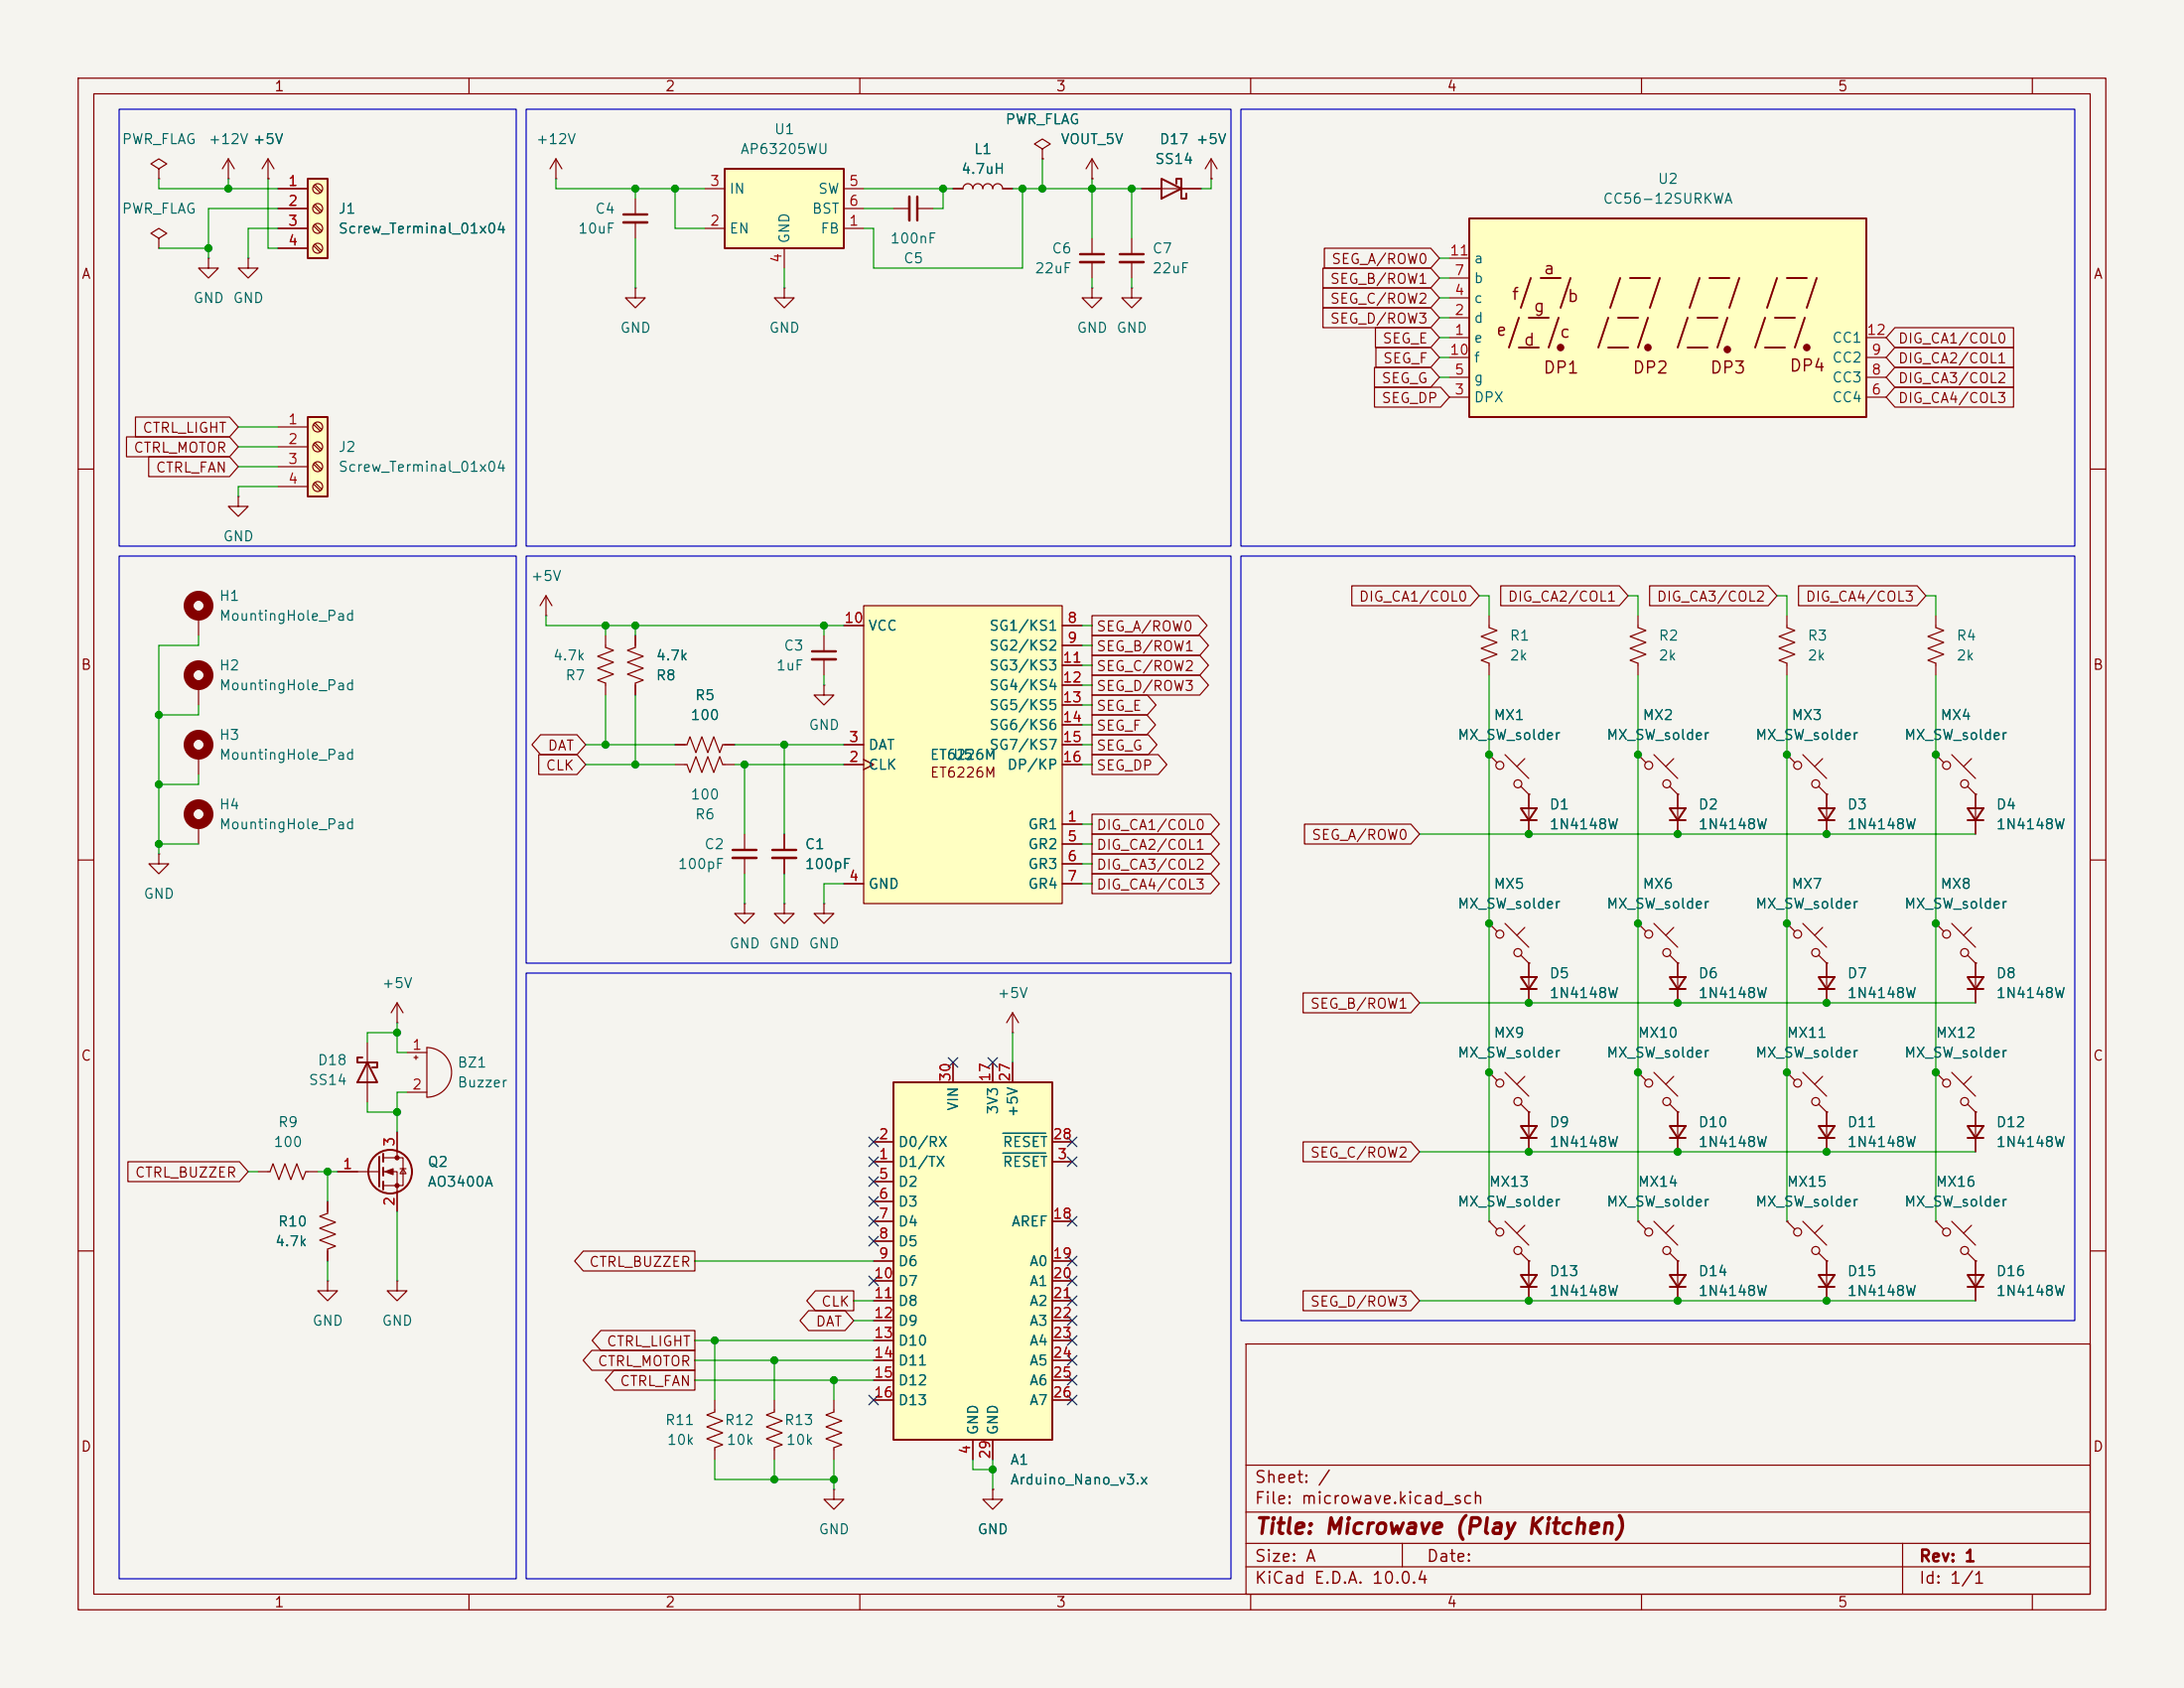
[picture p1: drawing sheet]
<svg xmlns="http://www.w3.org/2000/svg" width="279mm" height="216mm" viewBox="0 0 279 216" stroke-linecap="round" stroke-linejoin="round" font-family="sans-serif">
<path d="M0 0h279.4v215.9h-279.4z" fill="#f5f4ef" stroke="#f5f4ef" stroke-width=".13"/>
<g fill="none" stroke="#840000" stroke-width=".15">
<path d="M10 10h259.4v195.9h-259.4zM12 12h255.4v191.9h-255.4zM60 10v2M110 10v2M133.3 19.1l1.1-.7-1.1-.6-1 .6 1 .7v1.2M160 10v2M210 10v2M260 10v2M133.3 20.3h.1M139.7 22.9h.1M139.7 20.3l-.8 1.3M139.7 20.3l.8 1.3"/>
<path d="M139.7 20.3v2.6M10 60h2M267.4 60h2M10 110h2M267.4 110h2M233.7 123.2v5.1M252.7 123.2v5.1M233.7 142.2v5.1M10 160h2M159.4 171.9h108v32h-108zM267.4 160h2M159.4 197.4h108"/>
<path d="M159.4 193.4h108M159.4 187.4h108M179.4 197.4v3M243.4 197.4v6.5M60 203.9v2M110 203.9v2M159.4 200.4h108M160 203.9v2M210 203.9v2M260 203.9v2"/>
</g>
<path d="M232.7 125h2l-1 1.5zM232.7 126.5h2M251.7 125h2l-1 1.5zM251.7 126.5h2M232.7 144h2l-1 1.5zM232.7 145.5h2" fill="none" stroke="#840000" stroke-width=".25"/>
<path d="M114.3 138.4h20.3v45.8h-20.3z" fill="#ffffc2"/>
<path d="M46.4 135.3h-.7v.6h2.6v.6h-.7M47 135.9l1.3 2.5h-2.6zM114.3 138.4h20.3v45.8h-20.3z" fill="none" stroke="#840000" stroke-width=".25"/>
<g fill="none" stroke="#840000" stroke-width=".15">
<path d="M25.4 78.7v2.6M25.4 87.6v2.6M25.4 96.5v2.6M20.3 109.2v1.3h1.3l-1.3 1.3-1.3-1.3h1.3M20.3 109.2h.1M25.4 105.4v2.6M47 133.4v7.6M50.8 130.8h.1M50.8 128.3l-.8 1.2M50.8 128.3l.8 1.2M50.8 128.3v2.5M121.9 135.9v2.5"/>
<path d="M127 135.9v2.5M129.5 135.9v2.5M33 149.9h1.5l.4-1.1 .8 2.1 .7-2.1 .8 2.1 .8-2.1 .7 2.1 .4-1h1.5M111.8 148.6h2.5M111.8 146.1h2.5M111.8 151.1h2.5M111.8 153.7h2.5M111.8 156.2h2.5M111.8 158.8h2.5M134.6 148.6h2.6M134.6 146.1h2.6M134.6 156.2h2.6"/>
<path d="M50.8 163.8v1.3h1.3l-1.3 1.3-1.3-1.3h1.3M50.8 163.8h.1M111.8 161.3h2.5M111.8 163.8h2.5M111.8 166.4h2.5M111.8 168.9h2.5M111.8 171.5h2.5M111.8 174h2.5M111.8 176.5h2.5M111.8 179.1h2.5M134.6 161.3h2.6M134.6 163.8h2.6"/>
<path d="M134.6 166.4h2.6M134.6 168.9h2.6M134.6 171.5h2.6M134.6 174h2.6M134.6 176.5h2.6M134.6 179.1h2.6M124.5 184.2v2.5M127 184.2v2.5"/>
</g>
<path d="M128.3 147.5h5.5M128.3 144.9h5.5" fill="none" stroke="#006464" stroke-width=".15"/>
<g fill="none" stroke="#840000" stroke-width="1.3">
<circle cx="25.4" cy="77.5" r="1.27"/>
<circle cx="25.4" cy="86.4" r="1.27"/>
<circle cx="25.4" cy="95.2" r="1.27"/>
<circle cx="25.4" cy="104.1" r="1.27"/>
</g>
<path d="M188 27.9h50.8v25.4h-50.8z" fill="#ffffc2"/>
<g fill="none" stroke="#840000" stroke-width=".25">
<path d="M188 27.9h50.8v25.4h-50.8zM195.8 35.6l-1.2 3.8M197.1 35.6h2.5M200.9 35.6l-1.3 3.8M207.3 35.6l-1.3 3.8M208.5 35.6h2.6M212.3 35.6l-1.2 3.8M217.4 35.6l-1.2 3.8M218.7 35.6h2.5M222.5 35.6l-1.3 3.8M227.3 35.6l-1.2 3.8M228.6 35.6h2.5"/>
<path d="M232.4 35.6l-1.3 3.8M194.3 40.6l-1.3 3.9M194.3 44.5h2.5M195.6 40.6h2.5M199.4 40.6l-1.3 3.9M205.7 44.5h2.6M205.7 40.6l-1.2 3.9M207 40.6h2.5M210.8 40.6l-1.3 3.9M215.9 44.5h2.5M215.9 40.6l-1.3 3.9M217.2 40.6h2.5"/>
<path d="M221 40.6l-1.3 3.9M225.8 44.5h2.5M225.8 40.6l-1.3 3.9M227.1 40.6h2.5M230.9 40.6l-1.3 3.9M194.6 125h2l-1 1.5zM194.6 126.5h2M48.5 148v3.8M49 147.6v1M49 149.4v1M49 151.1v1M194.6 144h2l-1 1.5z"/>
<path d="M194.6 145.5h2M213.6 163.1h2l-1 1.5zM213.6 164.6h2"/>
<circle cx="49.9" cy="149.9" r="2.79"/>
</g>
<g fill="#840000" stroke="#840000" stroke-width=".25">
<circle cx="199.6" cy="44.5" r=".36"/>
<circle cx="210.8" cy="44.5" r=".36"/>
<circle cx="221" cy="44.7" r=".36"/>
<circle cx="231.1" cy="44.5" r=".36"/>
</g>
<g fill="none" stroke="#840000" stroke-width=".15">
<path d="M185.4 38.1h2.6M185.4 35.6h2.6M185.4 33h2.6M185.4 43.2h2.6M185.4 40.6h2.6M185.4 50.8h2.6M185.4 48.3h2.6M185.4 45.7h2.6M238.8 43.2h2.5M238.8 50.8h2.5M238.8 48.3h2.5M238.8 45.7h2.5"/>
<path d="M69.8 78.7h.1M69.8 76.2l-.7 1.3M69.8 76.2l.8 1.3M69.8 76.2v2.5M77.5 81.3v1.5l1 .4-2 .7 2 .8-2 .8 2 .7-2 .8 1 .4v1.5M81.3 81.3v1.5l-1 .4 2 .7-2 .8 2 .8-2 .7 2 .8-1 .4v1.5M52.1 134.6h2.5M52.1 139.7h2.5M53 135.3h.5M53.2 135v.5M54.6 134a3.2 3.2 0 0 1 3.2 3.2 3.2 3.2 0 0 1-3.2 3.1zM190.5 137.2l1 1"/>
<path d="M190.5 137.2h.1M192.5 137.2l3.1 3M195.1 137.7l-1 1M195.6 123.2v5.1M209.5 137.2l1.1 1M209.5 137.2h.1M211.6 137.2l3 3M214.1 137.7l-1 1M41.9 153.7v1.5l-1 .4 2 .7-2 .8 2 .8-2 .7 2 .8-1 .4v1.5M43.2 149.9h5.3M49 148.1h2.6v3.5h-2.6M49 149.9h1.8v5"/>
<path d="M50.8 144.8v3.3M51.2 149.5h.7M51.6 149.5l.3 .6h-.7zM194.6 141.2l1 1M195.6 142.2h.1M195.6 142.2v5.1M213.6 141.2l1 1M214.6 142.2h.1M41.9 163.8v1.3h1.3l-1.3 1.3-1.3-1.3h1.3M41.9 163.8h.1M214.6 161.3v5.1"/>
<circle cx="191.9" cy="138.5" r=".51"/>
<circle cx="210.9" cy="138.5" r=".51"/>
<circle cx="194.2" cy="140.9" r=".51"/>
<circle cx="213.2" cy="140.9" r=".51"/>
</g>
<g fill="#840000" stroke="#840000" stroke-width=".15">
<path d="M49.3 149.9l1-.4v.7z"/>
<circle cx="50.8" cy="148.1" r=".25"/>
<circle cx="50.8" cy="151.6" r=".25"/>
</g>
<path d="M110.5 77.5h25.4v38.1h-25.4z" fill="#ffffc2"/>
<g fill="none" stroke="#840000" stroke-width=".15">
<path d="M110.5 77.5h25.4v38.1h-25.4zM190.5 78.7v1.6l1 .3-2 .8 2 .8-2 .7 2 .8-2 .8 1 .3v1.6M209.5 78.7v1.6l1.1 .3-2.1 .8 2.1 .8-2.1 .7 2.1 .8-2.1 .8 1 .3v1.6M228.6 78.7v1.6l1 .3-2 .8 2 .8-2 .7 2 .8-2 .8 1 .3v1.6M247.6 78.7v1.6l1.1 .3-2.1 .8 2.1 .8-2.1 .7 2.1 .8-2.1 .8 1 .3v1.6M86.4 95.3h1.5l.4-1.1 .7 2.1 .8-2.1 .8 2.1 .7-2.1 .8 2.1 .4-1h1.5M105.4 87.6v1.3h1.3l-1.3 1.3-1.3-1.3h1.3M105.4 87.6h.1M107.9 97.8h2.6M107.9 95.3h2.6M107.9 80h2.6M110.5 97.2l1.3 .6-1.3 .6"/>
<path d="M135.9 97.8h2.5M135.9 95.3h2.5M135.9 80h2.5M135.9 82.6h2.5M135.9 85.1h2.5M135.9 87.6h2.5M135.9 90.2h2.5M135.9 92.7h2.5M228.6 96.5l1 1M228.6 96.5h.1M230.6 96.5l3.1 3.1M233.2 97l-1 1"/>
<path d="M247.6 96.5l1.1 1M247.6 96.5h.1M249.7 96.5l3 3.1M252.2 97l-1 1M107.9 113h2.6M135.9 105.4h2.5M135.9 113h2.5M135.9 108h2.5M135.9 110.5h2.5M228.6 118.1l1 1M228.6 118.1h.1M230.6 118.1l3.1 3.1"/>
<path d="M232.7 100.6l1 1M233.2 118.6l-1 1M233.7 101.6h.1M233.7 101.6v5.1M247.6 118.1l1.1 1M247.6 118.1h.1M249.7 118.1l3 3.1M251.7 100.6l1 1M252.2 118.6l-1 1M252.7 101.6h.1M252.7 101.6v5.1M228.6 137.2l1 1"/>
<path d="M228.6 137.2h.1M230.6 137.2l3.1 3M232.7 122.2l1 1M233.2 137.7l-1 1M233.7 123.2h.1M247.6 137.2l1.1 1M247.6 137.2h.1M249.7 137.2l3 3M251.7 122.2l1 1M252.2 137.7l-1 1M252.7 123.2h.1M190.5 156.2l1 1"/>
<path d="M190.5 156.2h.1M192.5 156.2l3.1 3.1M195.1 156.7l-1 1M209.5 156.2l1.1 1M209.5 156.2h.1M211.6 156.2l3 3.1M214.1 156.7l-1 1M214.6 142.2v5.1M228.6 156.2l1 1M228.6 156.2h.1M230.6 156.2l3.1 3.1M232.7 141.2l1 1"/>
<path d="M233.2 156.7l-1 1M233.7 142.2h.1M247.6 156.2l1.1 1M247.6 156.2h.1M249.7 156.2l3 3.1M251.7 141.2l1 1M252.2 156.7l-1 1M252.7 142.2h.1M252.7 142.2v5.1M194.6 160.3l1 1M195.6 161.3h.1M195.6 161.3v5.1"/>
<path d="M213.6 160.3l1 1M214.6 161.3h.1M232.7 160.3l1 1M233.7 161.3h.1M233.7 161.3v5.1M251.7 160.3l1 1M252.7 161.3h.1M252.7 161.3v5.1"/>
<circle cx="230" cy="97.9" r=".51"/>
<circle cx="249" cy="97.9" r=".51"/>
<circle cx="230" cy="119.5" r=".51"/>
<circle cx="232.3" cy="100.3" r=".51"/>
<circle cx="249" cy="119.5" r=".51"/>
<circle cx="251.3" cy="100.3" r=".51"/>
<circle cx="230" cy="138.5" r=".51"/>
<circle cx="232.3" cy="121.8" r=".51"/>
<circle cx="249" cy="138.5" r=".51"/>
<circle cx="251.3" cy="121.8" r=".51"/>
<circle cx="191.9" cy="157.6" r=".51"/>
<circle cx="194.2" cy="159.9" r=".51"/>
<circle cx="210.9" cy="157.6" r=".51"/>
<circle cx="213.2" cy="159.9" r=".51"/>
<circle cx="230" cy="157.6" r=".51"/>
<circle cx="232.3" cy="140.9" r=".51"/>
<circle cx="232.3" cy="159.9" r=".51"/>
<circle cx="249" cy="157.6" r=".51"/>
<circle cx="251.3" cy="159.9" r=".51"/>
<circle cx="251.3" cy="140.9" r=".51"/>
</g>
<g fill="none" stroke="#840000" stroke-width=".25">
<path d="M232.7 103.4h2l-1 1.5zM232.7 104.9h2M251.7 103.4h2l-1 1.5zM251.7 104.9h2M213.6 144h2l-1 1.5zM213.6 145.5h2M251.7 144h2l-1 1.5zM251.7 145.5h2M194.6 163.1h2l-1 1.5zM194.6 164.6h2M232.7 163.1h2l-1 1.5zM232.7 164.6h2"/>
<path d="M251.7 163.1h2l-1 1.5zM251.7 164.6h2"/>
</g>
<path d="M92.7 21.6h15.2v10.2h-15.2z" fill="#ffffc2"/>
<path d="M92.7 21.6h15.2v10.2h-15.2zM194.6 103.4h2l-1 1.5zM194.6 104.9h2M213.6 103.4h2l-1 1.5zM213.6 104.9h2M213.6 125h2l-1 1.5zM213.6 126.5h2" fill="none" stroke="#840000" stroke-width=".25"/>
<g fill="none" stroke="#840000" stroke-width=".15">
<path d="M20.3 21.6l1-.6-1-.7-1 .7 1 .6v1.3M20.3 22.9h.1M20.3 30.5l1-.7-1-.6-1 .6 1 .7v1.3M20.3 31.8h.1M26.7 33v1.3h1.2l-1.2 1.3-1.3-1.3h1.3M26.7 33h.1M29.2 22.9h.1M29.2 20.3l-.8 1.3M29.2 20.3l.8 1.3M29.2 20.3v2.6M31.7 33v1.3h1.3l-1.3 1.3-1.2-1.3h1.2M31.7 33h.1"/>
<path d="M34.3 22.9h.1M34.3 20.3l-.8 1.3M34.3 20.3l.8 1.3M34.3 20.3v2.6M81.3 36.8v1.3h1.2l-1.2 1.3-1.3-1.3h1.3M81.3 36.8h.1M81.3 25.4v2M81.3 28.4v2.1M90.2 29.2h2.5M90.2 24.1h2.5M100.3 36.8v1.3h1.3l-1.3 1.3-1.2-1.3h1.2M100.3 36.8h.1"/>
<path d="M100.3 31.8v2.5M107.9 29.2h2.6M107.9 24.1h2.6M107.9 26.7h2.6M114.3 26.7h2M117.3 26.7h2.1M139.7 30.5v2M139.7 33.5v2.1M144.8 30.5v2M144.8 33.5v2.1M154.9 22.9h.1M154.9 20.3l-.7 1.3"/>
<path d="M154.9 20.3l.8 1.3M154.9 20.3v2.6M30.5 63.5v1.3h1.2l-1.2 1.2-1.3-1.2h1.3M30.5 63.5h.1M86.4 97.8h1.5l.4 1 .7-2 .8 2 .8-2 .7 2 .8-2 .4 1h1.5M105.4 81.3v2M105.4 84.3v2.1M190.5 96.5l1 1M190.5 96.5h.1M192.5 96.5l3.1 3.1M195.1 97l-1 1M209.5 96.5l1.1 1"/>
<path d="M209.5 96.5h.1M211.6 96.5l3 3.1M214.1 97l-1 1M95.2 115.6v1.2h1.3l-1.3 1.3-1.2-1.3h1.2M95.2 115.6h.1M95.2 106.7v2M95.2 109.7v2.1M100.3 115.6v1.2h1.3l-1.3 1.3-1.2-1.3h1.2M100.3 115.6h.1M100.3 106.7v2M100.3 109.7v2.1M105.4 115.6v1.2h1.3l-1.3 1.3-1.3-1.3h1.3"/>
<path d="M105.4 115.6h.1M190.5 118.1l1 1M190.5 118.1h.1M192.5 118.1l3.1 3.1M194.6 100.6l1 1M195.1 118.6l-1 1M195.6 101.6h.1M195.6 101.6v5.1M209.5 118.1l1.1 1M209.5 118.1h.1M211.6 118.1l3 3.1M213.6 100.6l1 1"/>
<path d="M214.1 118.6l-1 1M214.6 101.6h.1M214.6 101.6v5.1M129.5 132.1h.1M129.5 129.5l-.7 1.3M129.5 129.5l.8 1.3M129.5 129.5v2.6M194.6 122.2l1 1M195.6 123.2h.1M213.6 122.2l1 1M214.6 123.2h.1M214.6 123.2v5.1"/>
<path d="M106.7 190.5v1.3h1.2l-1.2 1.2-1.3-1.2h1.3M106.7 190.5h.1M127 190.5v1.3h1.3l-1.3 1.2-1.3-1.2h1.3M127 190.5h.1"/>
<circle cx="191.9" cy="97.9" r=".51"/>
<circle cx="210.9" cy="97.9" r=".51"/>
<circle cx="191.9" cy="119.5" r=".51"/>
<circle cx="194.2" cy="100.3" r=".51"/>
<circle cx="210.9" cy="119.5" r=".51"/>
<circle cx="213.2" cy="100.3" r=".51"/>
<circle cx="194.2" cy="121.8" r=".51"/>
<circle cx="213.2" cy="121.8" r=".51"/>
</g>
<path d="M79.8 27.4h3M117.3 25.1v3.1M138.2 32.5h3M143.3 32.5h3M103.9 83.3h3M93.7 108.7h3.1M98.8 108.7h3.1" fill="none" stroke="#840000" stroke-width=".3"/>
<path d="M79.8 28.4h3M116.3 25.1v3.1M138.2 33.5h3M143.3 33.5h3M103.9 84.3h3M93.7 109.7h3.1M98.8 109.7h3.1" fill="none" stroke="#840000" stroke-width=".33"/>
<path d="M39.4 53.3h2.5v10.2h-2.5z" fill="#ffffc2"/>
<path d="M39.4 53.3h2.5v10.2h-2.5z" fill="none" stroke="#840000" stroke-width=".25"/>
<g fill="none" stroke="#840000" stroke-width=".15">
<path d="M35.6 54.6h3.8M35.6 57.2h3.8M35.6 59.7h3.8M40.1 54.3l.9 .8M40.1 56.8l.9 .9M40.1 59.4l.9 .8M40.3 54.1l.8 .8M40.3 56.6l.8 .9M40.3 59.2l.8 .8M35.6 62.2h3.8M40.1 61.9l.9 .8M40.3 61.7l.8 .9"/>
<circle cx="40.6" cy="57.1" r=".63"/>
<circle cx="40.6" cy="59.7" r=".63"/>
<circle cx="40.6" cy="54.6" r=".63"/>
<circle cx="40.6" cy="62.2" r=".63"/>
</g>
<path d="M39.4 22.9h2.5v10.1h-2.5z" fill="#ffffc2"/>
<path d="M39.4 22.9h2.5v10.1h-2.5zM148.6 22.9l2.5 1.2-2.5 1.3zM150.5 23.5v-.6h.6v2.5h.7v-.6" fill="none" stroke="#840000" stroke-width=".25"/>
<g fill="none" stroke="#840000" stroke-width=".15">
<path d="M34.3 22.9h.1M35.6 24.1h3.8M35.6 26.7h3.8M35.6 29.2h3.8M35.6 31.8h3.8M40.1 23.8l.9 .8M40.1 26.3l.9 .9M40.1 28.9l.9 .8M40.1 31.4l.9 .9M40.3 23.6l.8 .9M40.3 26.2l.8 .8M40.3 28.7l.8 .8"/>
<path d="M40.3 31.2l.8 .9M71.1 22.9h.1M71.1 20.3l-.7 1.3M71.1 20.3l.8 1.3M71.1 20.3v2.6M121.9 24.1h1.3a.64 .64 0 0 1 .6-.6 .64 .64 0 0 1 .7 .6 .64 .64 0 0 1 .6-.6 .64 .64 0 0 1 .6 .6 .64 .64 0 0 1 .7-.6 .64 .64 0 0 1 .6 .6 .64 .64 0 0 1 .6-.6 .64 .64 0 0 1 .7 .6h1.2M133.3 20.3h.1M139.7 36.8v1.3h1.3l-1.3 1.3-1.3-1.3h1.3M139.7 36.8h.1M139.7 22.9h.1M144.8 36.8v1.3h1.2l-1.2 1.3-1.3-1.3h1.3M144.8 36.8h.1"/>
<path d="M146 24.1h7.7M154.9 22.9h.1M169.2 34.3h13.8l1.1 1.3-1.1 1.2h-13.8zM169.2 36.8h13.8l1.1 1.3-1.1 1.3h-13.8zM169.2 39.4h13.8l1.1 1.2-1.1 1.3h-13.8zM169.4 31.7h13.6l1.1 1.3-1.1 1.3h-13.6zM16.2 55.9h13.2l1.1 1.3-1.1 1.2h-13.2zM17.3 53.3h12.1l1.1 1.3-1.1 1.3h-12.1zM19 58.4h10.4l1.1 1.3-1.1 1.3h-10.4zM175.8 47h7.2l1.1 1.3-1.1 1.2h-7.2zM175.8 49.5h8.5l1.1 1.3-1.1 1.3h-8.5zM176 41.9h7l1.1 1.3-1.1 1.3h-7z"/>
<path d="M176 44.4h7l1.1 1.3-1.1 1.3h-7zM242.4 41.9h15.2v2.6h-15.2l-1.1-1.3zM242.4 49.5h15.2v2.6h-15.2l-1.1-1.3zM242.4 47h15.2v2.5h-15.2l-1.1-1.2zM242.4 44.4h15.2v2.6h-15.2l-1.1-1.3zM139.7 78.7h13.6l1.1 1.3-1.1 1.3h-13.6zM172.9 74.9h15.2l1.1 1.3-1.1 1.3h-15.2zM192 74.9h15.2l1.1 1.3-1.1 1.3h-15.2zM211 74.9h15.2l1.1 1.3-1.1 1.3h-15.2zM230.1 74.9h15.2l1.1 1.3-1.1 1.3h-15.2zM68.9 96.5h4.9l1.1 1.3-1.1 1.3h-4.9zM69.2 94h4.6l1.1 1.3-1.1 1.2h-4.6l-1.2-1.2z"/>
<path d="M81.3 81.3v1.3M81.3 87.6v1.3M86.4 95.3h1.2M92.7 95.3h1.3M107.9 95.3h2.6M107.9 97.8h2.6M107.9 80h2.6M110.5 97.2l1.3 .6-1.3 .6M135.9 95.3h2.5M135.9 97.8h2.5M135.9 80h2.5M135.9 82.6h2.5"/>
<path d="M135.9 85.1h2.5M135.9 87.6h2.5M135.9 90.2h2.5M135.9 92.7h2.5M139.7 91.4h7l1.1 1.3-1.1 1.3h-7zM139.7 96.5h8.5l1.1 1.3-1.1 1.3h-8.5zM139.7 86.4h13.8l1.1 1.2-1.1 1.3h-13.8zM139.7 81.3h13.8l1.1 1.3-1.1 1.2h-13.8zM139.7 83.8h13.8l1.1 1.3-1.1 1.3h-13.8zM139.7 88.9h7.1l1.1 1.3-1.1 1.2h-7.1zM139.7 94h7.2l1.1 1.3-1.1 1.2h-7.2zM190.5 96.5h.1"/>
<path d="M209.5 96.5h.1M228.6 96.5h.1M247.6 96.5h.1M100.3 106.7v2M100.3 109.7v2.1M107.9 113h2.6M135.9 105.4h2.5M135.9 113h2.5M135.9 108h2.5M135.9 110.5h2.5M139.7 104.1h15.2l1.1 1.3-1.1 1.3h-15.2zM139.7 106.7h15.2l1.1 1.3-1.1 1.2h-15.2z"/>
<path d="M139.7 109.2h15.2l1.1 1.3-1.1 1.3h-15.2zM139.7 111.8h15.2l1.1 1.2-1.1 1.3h-15.2zM166.9 105.4h13.6l1.1 1.3-1.1 1.3h-13.6zM190.5 118.1h.1M195.6 101.6h.1M195.6 101.6v1.8M195.6 104.9v1.8M209.5 118.1h.1M214.6 101.6h.1M214.6 101.6v1.8M214.6 104.9v1.8M228.6 118.1h.1"/>
<path d="M233.7 101.6h.1M233.7 101.6v1.8M233.7 104.9v1.8M247.6 118.1h.1M252.7 101.6h.1M252.7 101.6v1.8M252.7 104.9v1.8M121.9 135.9v2.5M127 135.9v2.5M129.5 135.9v2.5M166.7 127h13.8l1.1 1.3-1.1 1.2h-13.8zM190.5 137.2h.1"/>
<path d="M195.6 123.2h.1M195.6 123.2v1.8M195.6 126.5v1.8M209.5 137.2h.1M214.6 123.2h.1M214.6 123.2v1.8M214.6 126.5v1.8M228.6 137.2h.1M233.7 123.2h.1M233.7 123.2v1.8M233.7 126.5v1.8M247.6 137.2h.1"/>
<path d="M252.7 123.2h.1M252.7 123.2v1.8M252.7 126.5v1.8M16.4 148.6h14.2l1.1 1.3-1.1 1.2h-14.2zM41.9 153.7v1.2M43.2 149.9h2.5M50.8 144.8v2.5M50.8 152.4v2.5M111.8 148.6h2.5M111.8 146.1h2.5M111.8 151.1h2.5M111.8 153.7h2.5"/>
<path d="M111.8 156.2h2.5M111.8 158.8h2.5M134.6 148.6h2.6M134.6 146.1h2.6M134.6 156.2h2.6M166.7 146h13.8l1.1 1.3-1.1 1.3h-13.8zM190.5 156.2h.1M195.6 142.2h.1M195.6 142.2v1.8M195.6 145.5v1.8M209.5 156.2h.1M214.6 142.2h.1"/>
<path d="M214.6 142.2v1.8M214.6 145.5v1.8M228.6 156.2h.1M233.7 142.2h.1M233.7 142.2v1.8M233.7 145.5v1.8M247.6 156.2h.1M252.7 142.2h.1M252.7 142.2v1.8M252.7 145.5v1.8M41.9 160v1.3M74.6 160h14.3v2.6h-14.3l-1.1-1.3z"/>
<path d="M75.7 172.7h13.2v2.6h-13.2l-1.1-1.3zM76.9 170.2h12v2.5h-12l-1.1-1.2zM78.6 175.3h10.3v2.5h-10.3l-1.2-1.3zM91.4 179.1v1.5l-1 .4 2.1 .7-2.1 .8 2.1 .8-2.1 .7 2.1 .8-1.1 .4v1.5M99.1 179.1v1.5l-1.1 .4 2.1 .7-2.1 .8 2.1 .8-2.1 .7 2.1 .8-1 .4v1.5M103.4 167.6h4.7l1.1 1.3-1.1 1.3h-4.7l-1.1-1.3zM104.3 165.1h4.9v2.5h-4.9l-1.1-1.2zM106.7 179.1v1.5l-1 .4 2 .7-2 .8 2 .8-2 .7 2 .8-1 .4v1.5M111.8 161.3h2.5M111.8 163.8h2.5M111.8 166.4h2.5M111.8 168.9h2.5"/>
<path d="M111.8 171.5h2.5M111.8 174h2.5M111.8 176.5h2.5M111.8 179.1h2.5M134.6 161.3h2.6M134.6 163.8h2.6M134.6 166.4h2.6M134.6 168.9h2.6M134.6 171.5h2.6M134.6 174h2.6M134.6 176.5h2.6M134.6 179.1h2.6"/>
<path d="M166.7 165.1h13.8l1.1 1.3-1.1 1.2h-13.8zM195.6 161.3h.1M195.6 161.3v1.8M195.6 164.6v1.8M214.6 161.3h.1M214.6 161.3v1.8M214.6 164.6v1.8M233.7 161.3h.1M233.7 161.3v1.8M233.7 164.6v1.8M252.7 161.3h.1M252.7 161.3v1.8"/>
<path d="M252.7 164.6v1.8M124.5 184.2v2.5M127 190.5h.1M127 184.2v2.5"/>
<circle cx="40.6" cy="24.1" r=".63"/>
<circle cx="40.6" cy="31.7" r=".63"/>
<circle cx="40.6" cy="26.7" r=".63"/>
<circle cx="40.6" cy="29.2" r=".63"/>
</g>
<g fill="none" stroke="#009600" stroke-width=".15">
<path d="M20.3 22.9v1.2h15.3M20.3 31.8h6.4M29.2 22.9v1.2M34.3 22.9v8.9h1.3M35.6 29.2h-3.9v3.8M35.6 26.7h-8.9v6.3M71.1 22.9v1.2h19.1M81.3 24.1v1.3M81.3 30.5v6.3M86.4 24.1v5.1h3.8M100.3 34.3v2.5M110.5 24.1h11.4"/>
<path d="M110.5 26.7h3.8M120.6 24.1v2.6h-1.2M129.5 24.1h16.5M130.8 24.1v10.2h-19v-5.1h-1.3M133.3 20.3v3.8M139.7 22.9v7.6M139.7 35.6v1.2M144.8 24.1v6.4M144.8 35.6v1.2M154.9 22.9v1.2h-1.2M184.1 33h1.3M184.1 38.1h1.3"/>
<path d="M184.1 35.6h1.3M30.5 59.7h5.1M30.5 57.2h5.1M30.5 54.6h5.1M184.1 43.2h1.3M184.1 40.6h1.3M184.1 48.3h1.3M184.1 45.7h1.3M35.6 62.2h-5.1v1.3M69.8 78.7v1.3h38.1M189.2 76.2h1.3v2.5M208.3 76.2h1.2v2.5"/>
<path d="M227.3 76.2h1.3v2.5M246.4 76.2h1.2v2.5M25.4 81.3v1.3h-5.1v26.6M25.4 90.2v1.2h-5.1M25.4 99.1v1.2h-5.1M74.9 95.3h11.5M74.9 97.8h11.5M77.5 80v1.3M77.5 88.9v6.4M81.3 80v1.3M81.3 88.9v8.9M94 95.3h13.9"/>
<path d="M94 97.8h13.9M95.2 97.8v8.9M100.3 95.3v11.4M105.4 80v1.3M105.4 86.4v1.2M138.4 80h1.3M138.4 95.3h1.3M138.4 82.6h1.3M138.4 97.8h1.3M138.4 85.1h1.3M138.4 87.6h1.3M138.4 90.2h1.3"/>
<path d="M138.4 92.7h1.3M190.5 86.4v69.8M209.5 86.4v69.8M228.6 86.4v69.8M247.6 86.4v69.8M20.3 108h5.1M95.2 111.8v3.8M100.3 111.8v3.8M107.9 113h-2.5v2.6M138.4 108h1.3M138.4 110.5h1.3M138.4 113h1.3"/>
<path d="M138.4 105.4h1.3M181.6 106.7h71.1M50.8 132.1h-3.8v1.3M50.8 130.8v3.8h1.3M52.1 139.7h-1.3v5.1M129.5 132.1v3.8M181.6 128.3h71.1M31.7 149.9h1.3M40.6 149.9h2.6M41.9 149.9v3.8M47 141v1.2h3.8M50.8 154.9v8.9"/>
<path d="M181.6 147.3h71.1M41.9 161.3v2.5M88.9 171.5h22.9M88.9 161.3h22.9M88.9 174h22.9M88.9 176.5h22.9M91.4 171.5v7.6M99.1 174v5.1M106.7 176.5v2.6M109.2 166.4h2.6M109.2 168.9h2.6M181.6 166.4h71.1"/>
<path d="M91.4 186.7v2.5h15.3M99.1 186.7v2.5M106.7 186.7v3.8M124.5 186.7v1.3h2.5M127 186.7v3.8"/>
</g>
<g fill="none" stroke="#000084" stroke-width=".15">
<path d="M121.3 135.3l1.2 1.2M122.5 135.3l-1.2 1.2M126.4 135.3l1.2 1.2M127.6 135.3l-1.2 1.2M111.2 148l1.2 1.2M111.2 150.5l1.2 1.2M111.2 145.4l1.2 1.3M111.2 153.1l1.2 1.2M111.2 158.1l1.2 1.3M111.2 155.6l1.2 1.2M112.4 148l-1.2 1.2M112.4 150.5l-1.2 1.2"/>
<path d="M112.4 145.4l-1.2 1.3M112.4 153.1l-1.2 1.2M112.4 158.1l-1.2 1.3M112.4 155.6l-1.2 1.2M136.6 155.6l1.2 1.2M136.6 145.4l1.2 1.3M136.6 148l1.2 1.2M137.8 155.6l-1.2 1.2M137.8 145.4l-1.2 1.3M137.8 148l-1.2 1.2M111.2 163.2l1.2 1.2M111.2 178.5l1.2 1.2"/>
<path d="M112.4 163.2l-1.2 1.2M112.4 178.5l-1.2 1.2M136.6 160.7l1.2 1.2M136.6 165.8l1.2 1.2M136.6 173.4l1.2 1.2M136.6 178.5l1.2 1.2M136.6 175.9l1.2 1.2M136.6 168.3l1.2 1.2M136.6 163.2l1.2 1.2M136.6 170.8l1.2 1.3M137.8 160.7l-1.2 1.2M137.8 165.8l-1.2 1.2"/>
<path d="M137.8 173.4l-1.2 1.2M137.8 178.5l-1.2 1.2M137.8 175.9l-1.2 1.2M137.8 168.3l-1.2 1.2M137.8 163.2l-1.2 1.2M137.8 170.8l-1.2 1.3"/>
</g>
<path d="M15.2 14h50.8v55.9h-50.8zM67.3 14h90.2v55.9h-90.2zM158.7 14h106.7v55.9h-106.7zM15.2 71.1h50.8v130.8h-50.8zM67.3 71.1h90.2v52.1h-90.2zM158.7 71.1h106.7v97.8h-106.7zM67.3 124.5h90.2v77.4h-90.2z" fill="none" stroke="#0000c2" stroke-width=".15"/>
<path d="M128.3 147.5h5.5M128.3 144.9h5.5" fill="none" stroke="#006464" stroke-width=".15"/>
<g fill="#009600" stroke="#009600" stroke-width=".13">
<circle cx="228.6" cy="118.1" r=".46"/>
<circle cx="190.5" cy="96.5" r=".46"/>
<circle cx="228.6" cy="96.5" r=".46"/>
<circle cx="214.6" cy="106.7" r=".46"/>
<circle cx="233.7" cy="128.3" r=".46"/>
<circle cx="233.7" cy="106.7" r=".46"/>
<circle cx="195.6" cy="106.7" r=".46"/>
<circle cx="214.6" cy="128.3" r=".46"/>
<circle cx="209.5" cy="96.5" r=".46"/>
<circle cx="247.6" cy="118.1" r=".46"/>
<circle cx="247.6" cy="96.5" r=".46"/>
<circle cx="233.7" cy="166.4" r=".46"/>
<circle cx="233.7" cy="147.3" r=".46"/>
<circle cx="214.6" cy="166.4" r=".46"/>
<circle cx="195.6" cy="147.3" r=".46"/>
<circle cx="190.5" cy="137.2" r=".46"/>
<circle cx="195.6" cy="128.3" r=".46"/>
<circle cx="195.6" cy="166.4" r=".46"/>
<circle cx="228.6" cy="137.2" r=".46"/>
<circle cx="209.5" cy="137.2" r=".46"/>
<circle cx="214.6" cy="147.3" r=".46"/>
<circle cx="209.5" cy="118.1" r=".46"/>
<circle cx="190.5" cy="118.1" r=".46"/>
<circle cx="139.7" cy="24.1" r=".46"/>
<circle cx="130.8" cy="24.1" r=".46"/>
<circle cx="133.3" cy="24.1" r=".46"/>
<circle cx="86.4" cy="24.1" r=".46"/>
<circle cx="120.6" cy="24.1" r=".46"/>
<circle cx="144.8" cy="24.1" r=".46"/>
<circle cx="247.6" cy="137.2" r=".46"/>
<circle cx="95.2" cy="97.8" r=".46"/>
<circle cx="81.3" cy="97.8" r=".46"/>
<circle cx="50.8" cy="132.1" r=".46"/>
<circle cx="77.5" cy="95.3" r=".46"/>
<circle cx="77.5" cy="80" r=".46"/>
<circle cx="81.3" cy="80" r=".46"/>
<circle cx="106.7" cy="189.2" r=".46"/>
<circle cx="106.7" cy="176.5" r=".46"/>
<circle cx="99.1" cy="189.2" r=".46"/>
<circle cx="99.1" cy="174" r=".46"/>
<circle cx="91.4" cy="171.5" r=".46"/>
<circle cx="50.8" cy="142.2" r=".46"/>
<circle cx="41.9" cy="149.9" r=".46"/>
<circle cx="81.3" cy="24.1" r=".46"/>
<circle cx="29.2" cy="24.1" r=".46"/>
<circle cx="26.7" cy="31.8" r=".46"/>
<circle cx="105.4" cy="80" r=".46"/>
<circle cx="100.3" cy="95.3" r=".46"/>
<circle cx="20.3" cy="91.4" r=".46"/>
<circle cx="20.3" cy="100.3" r=".46"/>
<circle cx="20.3" cy="108" r=".46"/>
<circle cx="127" cy="188" r=".46"/>
</g>
<text font-size="2" fill="#840000" x="160.4" y="196.7">Title: Microwave (Play Kitchen)</text>
<g font-size="1.5" fill="#840000">
<text x="197.4" y="35.5">a</text>
<text x="193.3" y="38.8">f</text>
<text x="196.1" y="40.3">g</text>
<text x="200.4" y="39">b</text>
<text x="191.3" y="43.3">e</text>
<text x="194.8" y="44.6">d</text>
<text x="199.4" y="43.6">c</text>
<text x="228.8" y="47.9">DP4</text>
<text x="197.3" y="48.2">DP1</text>
<text x="208.7" y="48.2">DP2</text>
<text x="218.7" y="48.2">DP3</text>
<text x="160.4" y="190">Sheet: /</text>
<text x="160.4" y="192.7">File: microwave.kicad_sch</text>
<text x="160.4" y="202.9">KiCad E.D.A. 10.0.4</text>
<text x="160.4" y="200.1">Size: A</text>
<text x="182.4" y="200.1">Date:</text>
<text x="245.4" y="200.1">Rev: 1</text>
<text x="245.4" y="202.9">Id: 1/1</text>
</g>
<g font-size="1.3" fill="#840000">
<text x="35" y="12">1</text>
<text x="85" y="12">2</text>
<text x="135" y="12">3</text>
<text x="185" y="12">4</text>
<text x="235" y="12">5</text>
<text x="10.3" y="36">A</text>
<text x="170.2" y="34.1">SEG_A/ROW0</text>
<text x="267.7" y="36">A</text>
<text x="170.1" y="36.6">SEG_B/ROW1</text>
<text x="170.1" y="39.2">SEG_C/ROW2</text>
<text x="170.1" y="41.7">SEG_D/ROW3</text>
<text x="176.8" y="44.2">SEG_E</text>
<text x="176.8" y="46.8">SEG_F</text>
<text x="242.7" y="44.2">DIG_CA1/COL0</text>
<text x="242.7" y="46.8">DIG_CA2/COL1</text>
<text x="176.7" y="49.3">SEG_G</text>
<text x="176.7" y="51.9">SEG_DP</text>
<text x="242.7" y="51.9">DIG_CA4/COL3</text>
<text x="242.7" y="49.3">DIG_CA3/COL2</text>
<text x="17" y="58.2">CTRL_MOTOR</text>
<text x="18.1" y="55.7">CTRL_LIGHT</text>
<text x="19.8" y="60.8">CTRL_FAN</text>
<text x="173.7" y="77.3">DIG_CA1/COL0</text>
<text x="192.8" y="77.3">DIG_CA2/COL1</text>
<text x="211.8" y="77.3">DIG_CA3/COL2</text>
<text x="230.9" y="77.3">DIG_CA4/COL3</text>
<text x="140.2" y="83.6">SEG_B/ROW1</text>
<text x="140.2" y="81.1">SEG_A/ROW0</text>
<text x="10.3" y="86">B</text>
<text x="140.2" y="88.7">SEG_D/ROW3</text>
<text x="140.2" y="86.2">SEG_C/ROW2</text>
<text x="267.7" y="86">B</text>
<text x="140.2" y="93.8">SEG_F</text>
<text x="140.2" y="91.2">SEG_E</text>
<text x="69.7" y="98.9">CLK</text>
<text x="70" y="96.3">DAT</text>
<text x="118.9" y="99.8">ET6226M</text>
<text x="140.2" y="98.9">SEG_DP</text>
<text x="140.2" y="96.3">SEG_G</text>
<text x="140.2" y="106.5">DIG_CA1/COL0</text>
<text x="167.7" y="107.7">SEG_A/ROW0</text>
<text x="140.2" y="109">DIG_CA2/COL1</text>
<text x="140.2" y="111.6">DIG_CA3/COL2</text>
<text x="140.2" y="114.1">DIG_CA4/COL3</text>
<text x="167.5" y="129.3">SEG_B/ROW1</text>
<text x="10.3" y="136">C</text>
<text x="267.7" y="136">C</text>
<text x="167.5" y="148.4">SEG_C/ROW2</text>
<text x="17.2" y="150.9">CTRL_BUZZER</text>
<text x="75.3" y="162.4">CTRL_BUZZER</text>
<text x="105" y="167.4">CLK</text>
<text x="167.5" y="167.4">SEG_D/ROW3</text>
<text x="77.5" y="172.5">CTRL_LIGHT</text>
<text x="104.3" y="170">DAT</text>
<text x="76.4" y="175.1">CTRL_MOTOR</text>
<text x="79.2" y="177.6">CTRL_FAN</text>
<text x="10.3" y="186">D</text>
<text x="267.7" y="186">D</text>
<text x="35" y="205.9">1</text>
<text x="85" y="205.9">2</text>
<text x="135" y="205.9">3</text>
<text x="185" y="205.9">4</text>
<text x="235" y="205.9">5</text>
</g>
<g font-size="1.3" fill="#006464">
<text x="99" y="17.5">U1</text>
<text x="128.5" y="16.2">PWR_FLAG</text>
<text x="15.5" y="18.8">PWR_FLAG</text>
<text x="26.6" y="18.8">+12V +5V</text>
<text x="32.3" y="18.8">+5V</text>
<text x="68.5" y="18.8">+12V</text>
<text x="94.6" y="20">AP63205WU</text>
<text x="122.9" y="22.6">4.7uH</text>
<text x="124.5" y="20">L1</text>
<text x="135.6" y="18.8">VOUT_5V</text>
<text x="147.7" y="21.3">SS14</text>
<text x="148.2" y="18.8">D17 +5V</text>
<text x="212" y="23.8">U2</text>
<text x="15.5" y="27.6">PWR_FLAG</text>
<text x="43.2" y="27.6">J1</text>
<text x="76" y="27.6">C4</text>
<text x="93.2" y="25.1">IN</text>
<text x="103.8" y="27.6">BST</text>
<text x="104.6" y="25.1">SW</text>
<text x="205" y="26.4">CC56-12SURKWA</text>
<text x="43.2" y="30.2">Screw_Terminal_01x04</text>
<text x="73.9" y="30.2">10uF</text>
<text x="93.2" y="30.2">EN</text>
<text x="101.3" y="31.2" transform="rotate(-90 101.3 31.2)">GND</text>
<text x="104.9" y="30.2">FB</text>
<text x="113.8" y="31.5">100nF</text>
<text x="115.5" y="34">C5</text>
<text x="132.3" y="35.3">22uF</text>
<text x="134.5" y="32.7">C6</text>
<text x="147.3" y="32.7">C7</text>
<text x="147.3" y="35.3">22uF</text>
<text x="188.5" y="34">a</text>
<text x="24.6" y="39.1">GND</text>
<text x="29.7" y="39.1">GND</text>
<text x="188.5" y="41.6">d</text>
<text x="188.5" y="39.1">c</text>
<text x="188.5" y="36.5">b</text>
<text x="79.2" y="42.9">GND</text>
<text x="98.3" y="42.9">GND</text>
<text x="137.7" y="42.9">GND</text>
<text x="142.7" y="42.9">GND</text>
<text x="188.5" y="44.2">e</text>
<text x="188.5" y="46.7">f</text>
<text x="234.3" y="46.7">CC2</text>
<text x="234.3" y="44.2">CC1</text>
<text x="188.5" y="51.8">DPX</text>
<text x="188.5" y="49.2">g</text>
<text x="234.3" y="51.8">CC4</text>
<text x="234.3" y="49.2">CC3</text>
<text x="43.2" y="58.1">J2</text>
<text x="43.2" y="60.7">Screw_Terminal_01x04</text>
<text x="28.4" y="69.6">GND</text>
<text x="27.9" y="77.2">H1</text>
<text x="67.8" y="74.6">+5V</text>
<text x="27.9" y="79.7">MountingHole_Pad</text>
<text x="100.2" y="83.5">C3</text>
<text x="111" y="81">VCC</text>
<text x="126.5" y="81">SG1/KS1</text>
<text x="126.5" y="83.5">SG2/KS2</text>
<text x="193" y="82.3">R1</text>
<text x="212.1" y="82.3">R2</text>
<text x="231.1" y="82.3">R3</text>
<text x="250.2" y="82.3">R4</text>
<text x="27.9" y="86.1">H2</text>
<text x="27.9" y="88.6">MountingHole_Pad</text>
<text x="70.7" y="84.8">4.7k</text>
<text x="72.2" y="87.3">R7</text>
<text x="83.8" y="87.3">R8</text>
<text x="83.8" y="84.8">4.7k</text>
<text x="88.8" y="89.9">R5</text>
<text x="99.2" y="86.1">1uF</text>
<text x="126.5" y="86.1">SG3/KS3</text>
<text x="126.5" y="88.6">SG4/KS4</text>
<text x="193" y="84.8">2k</text>
<text x="212.1" y="84.8">2k</text>
<text x="231.1" y="84.8">2k</text>
<text x="250.2" y="84.8">2k</text>
<text x="27.9" y="95">H3</text>
<text x="88.3" y="92.4">100</text>
<text x="103.4" y="93.7">GND</text>
<text x="126.5" y="91.1">SG5/KS5</text>
<text x="126.5" y="93.7">SG6/KS6</text>
<text x="186.4" y="95">MX_SW_solder</text>
<text x="191" y="92.4">MX1</text>
<text x="205.4" y="95">MX_SW_solder</text>
<text x="210.1" y="92.4">MX2</text>
<text x="224.5" y="95">MX_SW_solder</text>
<text x="229.1" y="92.4">MX3</text>
<text x="243.5" y="95">MX_SW_solder</text>
<text x="248.2" y="92.4">MX4</text>
<text x="27.9" y="97.5">MountingHole_Pad</text>
<text x="111" y="98.8">CLK</text>
<text x="111" y="96.2">DAT</text>
<text x="118.9" y="97.5">ET6226M</text>
<text x="121.8" y="97.5">U5</text>
<text x="126.5" y="96.2">SG7/KS7</text>
<text x="128.8" y="98.8">DP/KP</text>
<text x="27.9" y="103.8">H4</text>
<text x="27.9" y="106.4">MountingHole_Pad</text>
<text x="88.3" y="102.6">100</text>
<text x="88.8" y="105.1">R6</text>
<text x="131.4" y="106.4">GR1</text>
<text x="198.1" y="103.8">D1</text>
<text x="198.1" y="106.4">1N4148W</text>
<text x="217.2" y="103.8">D2</text>
<text x="217.2" y="106.4">1N4148W</text>
<text x="236.2" y="103.8">D3</text>
<text x="236.2" y="106.4">1N4148W</text>
<text x="255.3" y="103.8">D4</text>
<text x="255.3" y="106.4">1N4148W</text>
<text x="86.6" y="111.5">100pF</text>
<text x="90" y="108.9">C2</text>
<text x="102.9" y="108.9">C1</text>
<text x="102.9" y="111.5">100pF</text>
<text x="131.4" y="108.9">GR2</text>
<text x="131.4" y="111.5">GR3</text>
<text x="18.3" y="115.3">GND</text>
<text x="111" y="114">GND</text>
<text x="131.4" y="114">GR4</text>
<text x="186.4" y="116.5">MX_SW_solder</text>
<text x="191" y="114">MX5</text>
<text x="205.4" y="116.5">MX_SW_solder</text>
<text x="210.1" y="114">MX6</text>
<text x="224.5" y="116.5">MX_SW_solder</text>
<text x="229.1" y="114">MX7</text>
<text x="243.5" y="116.5">MX_SW_solder</text>
<text x="248.2" y="114">MX8</text>
<text x="93.2" y="121.6">GND</text>
<text x="98.3" y="121.6">GND</text>
<text x="103.4" y="121.6">GND</text>
<text x="198.1" y="125.4">D5</text>
<text x="217.2" y="125.4">D6</text>
<text x="236.2" y="125.4">D7</text>
<text x="255.3" y="125.4">D8</text>
<text x="48.8" y="126.7">+5V</text>
<text x="127.5" y="128">+5V</text>
<text x="198.1" y="128">1N4148W</text>
<text x="217.2" y="128">1N4148W</text>
<text x="236.2" y="128">1N4148W</text>
<text x="255.3" y="128">1N4148W</text>
<text x="40.5" y="136.5">D18</text>
<text x="58.4" y="136.9">BZ1</text>
<text x="186.4" y="135.6">MX_SW_solder</text>
<text x="191" y="133.1">MX9</text>
<text x="205.4" y="135.6">MX_SW_solder</text>
<text x="209.4" y="133.1">MX10</text>
<text x="224.5" y="135.6">MX_SW_solder</text>
<text x="228.5" y="133.1">MX11</text>
<text x="243.5" y="135.6">MX_SW_solder</text>
<text x="247.5" y="133.1">MX12</text>
<text x="39.4" y="139.1">SS14</text>
<text x="58.4" y="139.4">Buzzer</text>
<text x="122.9" y="142.2" transform="rotate(-90 122.9 142.2)">VIN</text>
<text x="128" y="142.6" transform="rotate(-90 128 142.6)">3V3</text>
<text x="130.5" y="143" transform="rotate(-90 130.5 143)">+5V</text>
<text x="34.9" y="147">100</text>
<text x="35.5" y="144.5">R9</text>
<text x="54.6" y="149.6">Q2</text>
<text x="114.8" y="149.6">D1/TX</text>
<text x="114.8" y="147">D0/RX</text>
<text x="128.2" y="149.6">RESET</text>
<text x="128.2" y="147">RESET</text>
<text x="198.1" y="144.5">D9</text>
<text x="198.1" y="147">1N4148W</text>
<text x="217.2" y="144.5">D10</text>
<text x="217.2" y="147">1N4148W</text>
<text x="236.2" y="144.5">D11</text>
<text x="236.2" y="147">1N4148W</text>
<text x="255.3" y="144.5">D12</text>
<text x="255.3" y="147">1N4148W</text>
<text x="54.6" y="152.1">AO3400A</text>
<text x="114.8" y="152.1">D2</text>
<text x="114.8" y="154.6">D3</text>
<text x="186.4" y="154.6">MX_SW_solder</text>
<text x="190.4" y="152.1">MX13</text>
<text x="205.4" y="154.6">MX_SW_solder</text>
<text x="209.4" y="152.1">MX14</text>
<text x="224.5" y="154.6">MX_SW_solder</text>
<text x="228.5" y="152.1">MX15</text>
<text x="243.5" y="154.6">MX_SW_solder</text>
<text x="247.5" y="152.1">MX16</text>
<text x="35.1" y="159.7">4.7k</text>
<text x="35.5" y="157.2">R10</text>
<text x="114.8" y="157.2">D4</text>
<text x="114.8" y="159.7">D5</text>
<text x="129.3" y="157.2">AREF</text>
<text x="114.8" y="162.3">D6</text>
<text x="114.8" y="164.8">D7</text>
<text x="114.8" y="167.3">D8</text>
<text x="131.6" y="162.3">A0</text>
<text x="131.6" y="164.8">A1</text>
<text x="131.6" y="167.3">A2</text>
<text x="198.1" y="163.5">D13</text>
<text x="198.1" y="166.1">1N4148W</text>
<text x="217.2" y="163.5">D14</text>
<text x="217.2" y="166.1">1N4148W</text>
<text x="236.2" y="163.5">D15</text>
<text x="236.2" y="166.1">1N4148W</text>
<text x="255.3" y="163.5">D16</text>
<text x="255.3" y="166.1">1N4148W</text>
<text x="39.9" y="169.9">GND</text>
<text x="48.8" y="169.9">GND</text>
<text x="114.8" y="169.9">D9</text>
<text x="114.8" y="172.4">D10</text>
<text x="131.6" y="169.9">A3</text>
<text x="131.6" y="172.4">A4</text>
<text x="114.8" y="175">D11</text>
<text x="114.8" y="177.5">D12</text>
<text x="131.6" y="175">A5</text>
<text x="131.6" y="177.5">A6</text>
<text x="85" y="182.6">R11</text>
<text x="85.2" y="185.1">10k</text>
<text x="92.6" y="182.6">R12</text>
<text x="92.9" y="185.1">10k</text>
<text x="100.2" y="182.6">R13</text>
<text x="100.5" y="185.1">10k</text>
<text x="114.8" y="180">D13</text>
<text x="125.4" y="183.6" transform="rotate(-90 125.4 183.6)">GND</text>
<text x="128" y="183.6" transform="rotate(-90 128 183.6)">GND</text>
<text x="131.6" y="180">A7</text>
<text x="129.2" y="187.7">A1</text>
<text x="129.2" y="190.2">Arduino_Nano_v3.x</text>
<text x="104.6" y="196.6">GND</text>
<text x="125" y="196.6">GND</text>
</g>
<g font-size="1.3" fill="#a90000">
<text x="36.8" y="24.1">1</text>
<text x="36.8" y="26.6">2</text>
<text x="36.8" y="29.2">3</text>
<text x="90.7" y="29.2">2</text>
<text x="90.7" y="24.1">3</text>
<text x="108.5" y="29.2">1</text>
<text x="108.5" y="24.1">5</text>
<text x="108.5" y="26.6">6</text>
<text x="36.8" y="31.7">4</text>
<text x="100.3" y="33.7" transform="rotate(-90 100.3 33.7)">4</text>
<text x="185.4" y="33">11</text>
<text x="186" y="35.5">7</text>
<text x="186" y="40.6">2</text>
<text x="186" y="38.1">4</text>
<text x="185.4" y="45.7">10</text>
<text x="186" y="43.2">1</text>
<text x="238.7" y="43.2">12</text>
<text x="239.3" y="45.7">9</text>
<text x="186" y="50.8">3</text>
<text x="186" y="48.2">5</text>
<text x="239.3" y="50.8">6</text>
<text x="239.3" y="48.2">8</text>
<text x="36.8" y="54.6">1</text>
<text x="36.8" y="57.1">2</text>
<text x="36.8" y="59.7">3</text>
<text x="36.8" y="62.2">4</text>
<text x="107.9" y="80">10</text>
<text x="136.5" y="80">8</text>
<text x="136.5" y="82.5">9</text>
<text x="135.8" y="85.1">11</text>
<text x="135.8" y="87.6">12</text>
<text x="108.5" y="95.2">3</text>
<text x="135.8" y="90.1">13</text>
<text x="135.8" y="92.7">14</text>
<text x="135.8" y="95.2">15</text>
<text x="108.5" y="97.8">2</text>
<text x="135.8" y="97.8">16</text>
<text x="136.5" y="105.4">1</text>
<text x="136.5" y="107.9">5</text>
<text x="108.5" y="113">4</text>
<text x="136.5" y="110.5">6</text>
<text x="136.5" y="113">7</text>
<text x="52.6" y="134.6">1</text>
<text x="52.6" y="139.7">2</text>
<text x="121.9" y="138.5" transform="rotate(-90 121.9 138.5)">30</text>
<text x="127" y="138.5" transform="rotate(-90 127 138.5)">17</text>
<text x="129.5" y="138.5" transform="rotate(-90 129.5 138.5)">27</text>
<text x="43.7" y="149.8">1</text>
<text x="50.8" y="146.8" transform="rotate(-90 50.8 146.8)">3</text>
<text x="112.3" y="148.6">1</text>
<text x="112.3" y="146">2</text>
<text x="134.6" y="146">28</text>
<text x="135.2" y="148.6">3</text>
<text x="50.8" y="154.4" transform="rotate(-90 50.8 154.4)">2</text>
<text x="112.3" y="151.1">5</text>
<text x="112.3" y="153.6">6</text>
<text x="112.3" y="156.2">7</text>
<text x="112.3" y="158.7">8</text>
<text x="112.3" y="161.3">9</text>
<text x="134.6" y="156.2">18</text>
<text x="134.6" y="161.3">19</text>
<text x="111.7" y="163.8">10</text>
<text x="111.7" y="166.3">11</text>
<text x="134.6" y="163.8">20</text>
<text x="134.6" y="166.3">21</text>
<text x="111.7" y="168.9">12</text>
<text x="111.7" y="171.4">13</text>
<text x="111.7" y="174">14</text>
<text x="134.6" y="168.9">22</text>
<text x="134.6" y="171.4">23</text>
<text x="134.6" y="174">24</text>
<text x="111.7" y="176.5">15</text>
<text x="111.7" y="179">16</text>
<text x="134.6" y="176.5">25</text>
<text x="134.6" y="179">26</text>
<text x="124.4" y="186.1" transform="rotate(-90 124.4 186.1)">4</text>
<text x="127" y="186.7" transform="rotate(-90 127 186.7)">29</text>
</g>
</svg>
